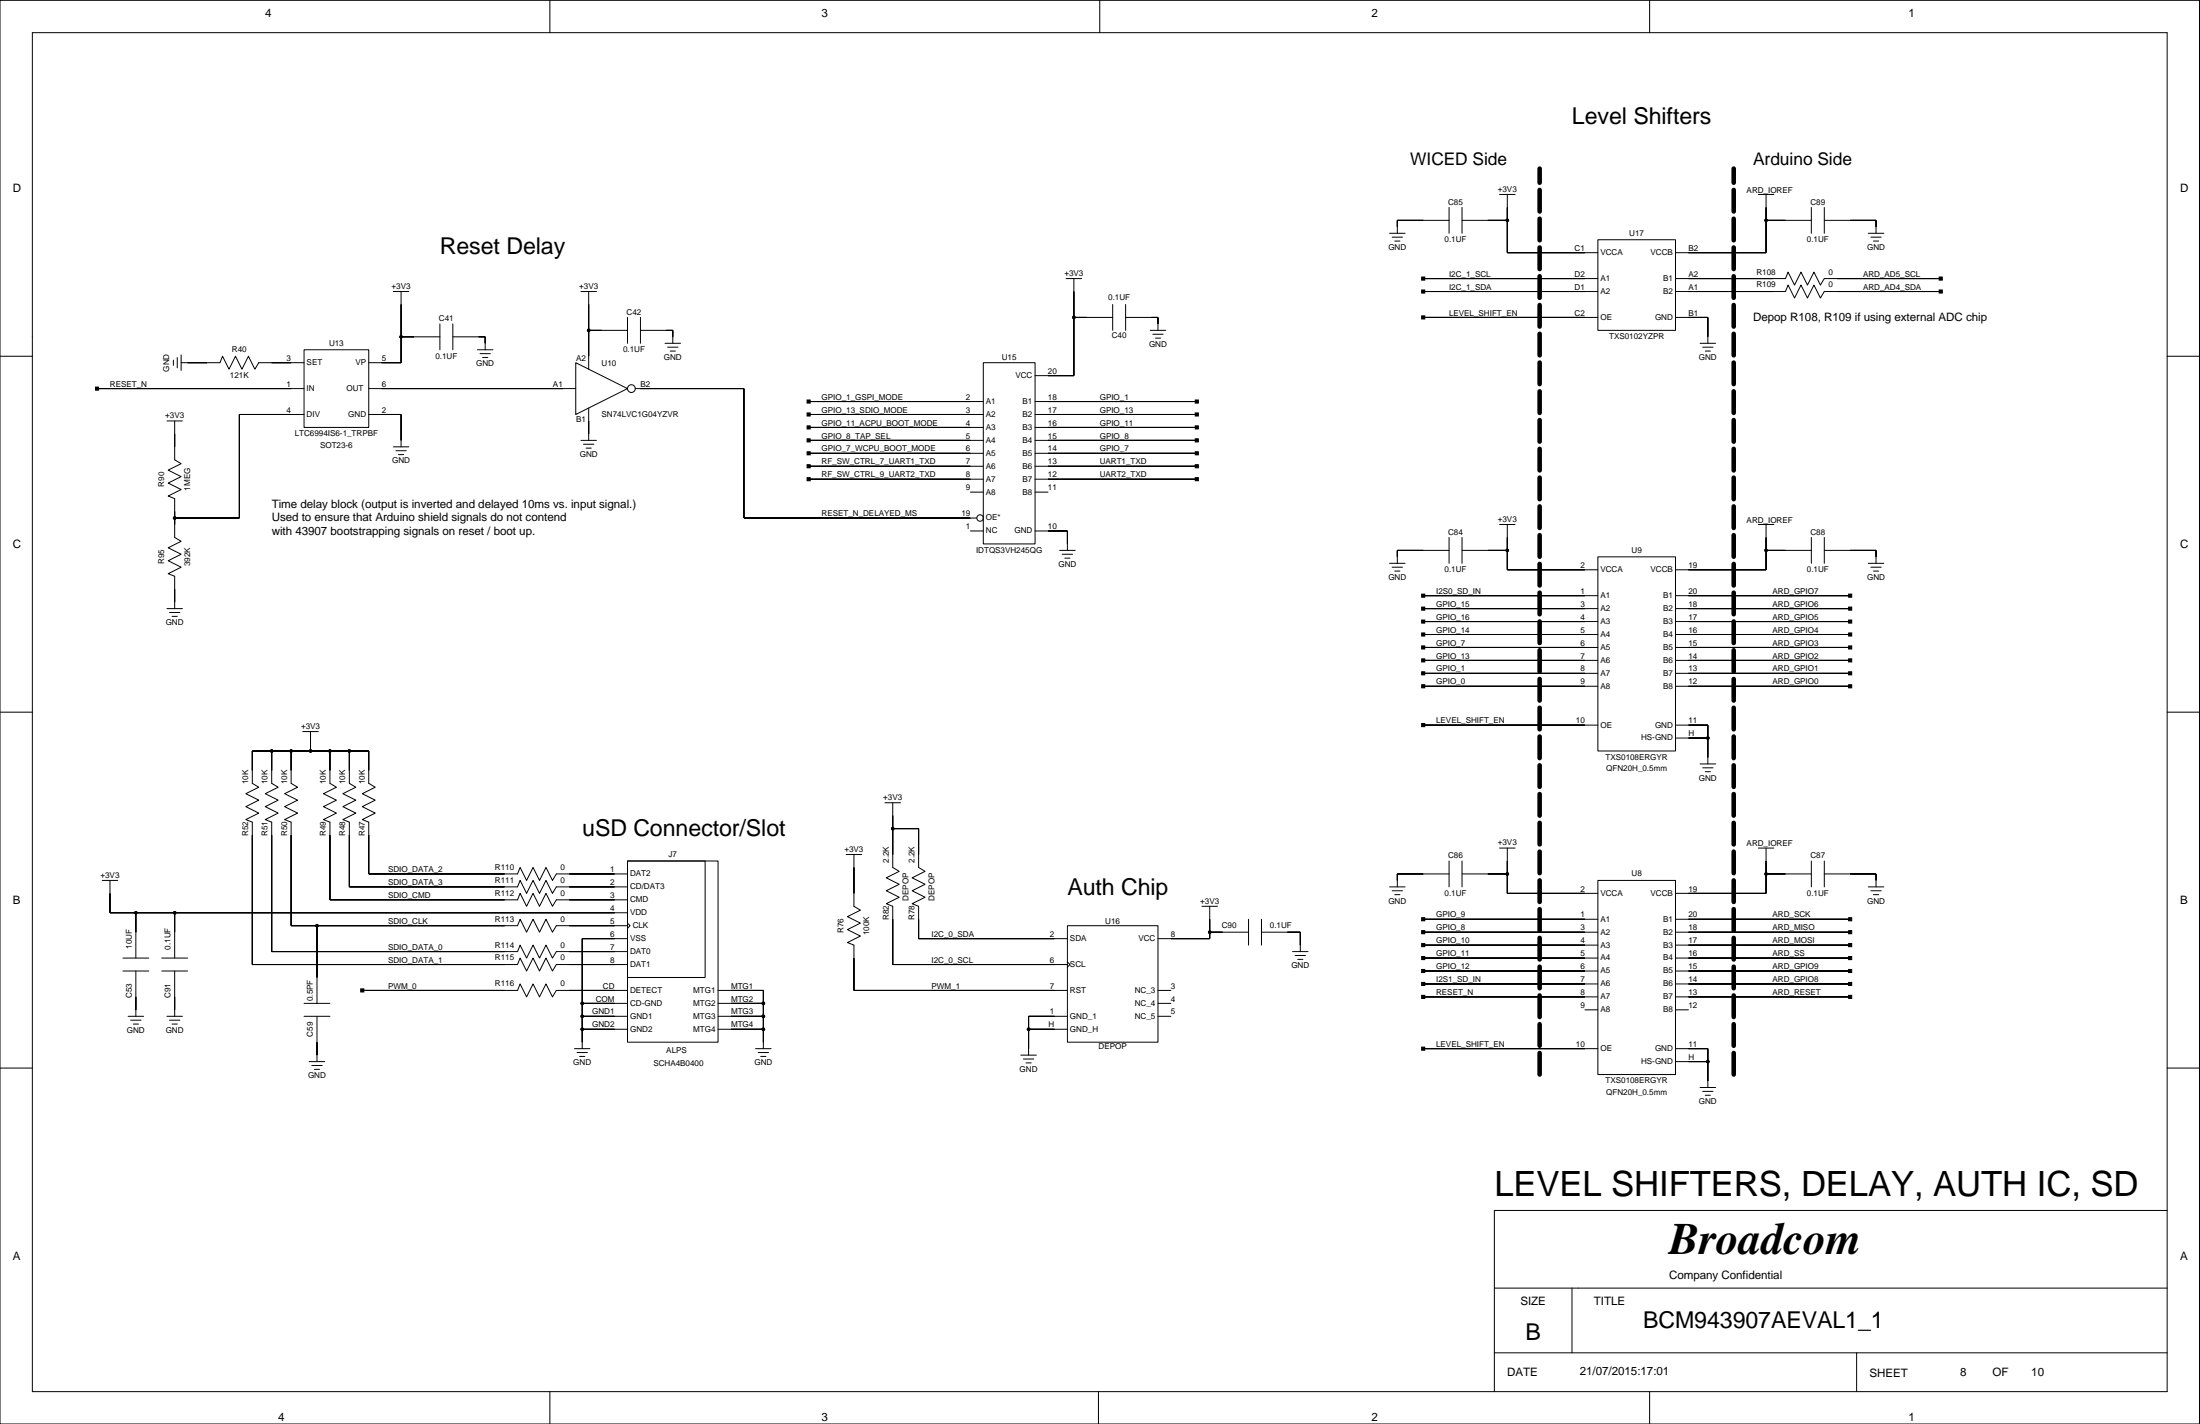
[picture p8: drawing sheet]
<svg xmlns="http://www.w3.org/2000/svg" width="432mm" height="279mm" viewBox="0 0 432 279" stroke-linecap="round" stroke-linejoin="round" font-family="sans-serif">
<g fill="none" stroke="#000" stroke-width=".2">
<path d="M0 .1h431.7v279.3h-431.7zM6.3 6.4h419.1v266.7h-419.1zM107.9 .1v6.3M215.9 .1v6.3M323.8 .1v6.3M294.3 38.2h3.1M295.8 38.2v11.4h17.8M345.1 38.2h3.1M346.6 38.2v11.4h-17.7M77.2 57.2h3M78.7 57.2v14h-6.3M114 57.2h3.1"/>
<path d="M115.5 57.2v15.2M209.2 54.7h3.1M210.8 54.7v19h-7.6M218.4 59.7v5.1M220.9 59.7v5.1M272.7 45.8h3.1M273.2 46.5h2.1M273.7 47.3h1.1M279.3 54.7h34.3M279.3 57.2h34.3M284.4 40.7v5.1M284.4 43.2h-10.1v2.6"/>
<path d="M287 40.7v5.1M287 43.2h8.8M313.6 47h15.3v17.8h-15.3zM328.9 54.7h21.5l.5-1.3 1.3 2.5 1.3-2.5 1.3 2.5 1.2-2.5 1.3 2.5 .8-1.2h22.8M328.9 57.2h21.5l.5-1.3 1.3 2.6 1.3-2.6 1.3 2.6 1.2-2.6 1.3 2.6 .8-1.3h22.8M346.6 43.2h8.9M355.5 40.7v5.1M358.1 43.2h10.1v2.6M358.1 40.7v5.1M366.7 45.8h3M367.2 46.5h2M367.7 47.3h1"/>
<path d="M0 69.9h6.3M19 76.2h40.7M34 70.7v1M34.8 70.2v2M35.6 71.2h7.6l.5-1.3 1.2 2.5 1.3-2.5 1.3 2.5 1.3-2.5 1.2 2.5 .8-1.2h8.9M35.6 69.6v3.1M59.7 68.6h12.7v15.3h-12.7zM72.4 76.2h40.6M78.7 66.1h7.6M86.3 63.5v5.1M88.9 66.1h6.3v2.5M88.9 63.5v5.1"/>
<path d="M93.7 68.6h3.1M94.2 69.4h2M94.7 70.2h1M113 71.2l10.2 5-10.2 5.1zM115.5 64.8h7.7M123.2 62.3v5.1M124.7 76.2h21.3v25.4h45.7M125.7 64.8h6.4v2.6M125.7 62.3v5.1M130.5 67.4h3.1M131 68.1h2.1M131.5 68.9h1.1"/>
<path d="M158.7 78.8h34.3M193 71.2h10.2v35.5h-10.2zM203.2 78.8h31.7M210.8 62.3h7.6M220.9 62.3h6.4v2.5M225.8 64.8h3M226.3 65.6h2M226.8 66.3h1M279.3 62.3h34.3M328.9 62.3h6.3v5.1M333.7 67.4h3M334.2 68.1h2"/>
<path d="M334.7 68.9h1M425.4 69.9h6.3M32.8 82.6h3M34.3 82.6v7.6l1.3 .8-2.6 1.2 2.6 1.3-2.6 1.3 2.6 1.3-2.6 1.2 1.3 .5v7.6l1.3 .8-2.6 1.3 2.6 1.3-2.6 1.2 2.6 1.3-2.6 1.3 1.3 .5v6.3M59.7 81.3h-12.7v20.3h-12.7M72.4 81.3h6.3v6.4M77.2 87.7h3M77.7 88.4h2M78.2 89.2h1M114 86.4h3.1M114.5 87.2h2.1M115 87.9h1.1"/>
<path d="M115.5 80.1v6.3M158.7 81.3h34.3M158.7 86.4h34.3M158.7 88.9h34.3M158.7 83.9h34.3M158.7 91.5h34.3M158.7 94h34.3M190.5 96.6h2.5M203.2 81.3h31.7M203.2 86.4h31.7M203.2 88.9h31.7M203.2 83.9h31.7"/>
<path d="M203.2 91.5h31.7M203.2 94h31.7M203.2 96.6h2.5M32.8 119.4h3M190.5 104.2h2.5M203.2 104.2h6.3v3.8M208 108h3M208.5 108.8h2M209 109.5h1M272.7 110.5h3.1M273.2 111.3h2.1M273.7 112.1h1.1"/>
<path d="M279.3 119.4h34.3M279.3 116.9h34.3M284.4 108h-10.1v2.5M284.4 105.4v5.1M287 108h8.8M287 105.4v5.1M294.3 102.9h3.1M295.8 102.9v8.9h17.8M313.6 109.3h15.3v38h-15.3zM328.9 119.4h34.2M328.9 116.9h34.2M345.1 102.9h3.1"/>
<path d="M346.6 108h8.9M346.6 102.9v8.9h-17.7M355.5 105.4v5.1M358.1 108h10.1v2.5M358.1 105.4v5.1M366.7 110.5h3M367.2 111.3h2M367.7 112.1h1M0 139.7h6.3M33.3 120.2h2M33.8 120.9h1M279.3 122h34.3"/>
<path d="M279.3 124.5h34.3M279.3 127h34.3M279.3 129.6h34.3M279.3 132.1h34.3M279.3 134.7h34.3M328.9 122h34.2M328.9 124.5h34.2M328.9 127h34.2M328.9 129.6h34.2M328.9 132.1h34.2M328.9 134.7h34.2M425.4 139.7h6.3"/>
<path d="M53.3 147.3v6.4l1.3 .8-2.5 1.2 2.5 1.3-2.5 1.3 2.5 1.2-2.5 1.3 1.2 .5v25.4h48.3l.5-1.3 1.3 2.6 1.2-2.6 1.3 2.6 1.3-2.6 1.2 2.6 .8-1.3h14M57.1 147.3v6.4l1.3 .8-2.5 1.2 2.5 1.3-2.5 1.3 2.5 1.2-2.5 1.3 1.2 .5v20.3h44.5l.5-1.2 1.3 2.5 1.2-2.5 1.3 2.5 1.3-2.5 1.2 2.5 .8-1.3h14M59.4 143.5h3.1M60.9 143.5v3.8M64.8 147.3v6.4l1.2 .8-2.5 1.2 2.5 1.3-2.5 1.3 2.5 1.2-2.5 1.3 1.3 .5v15.3h36.8l.5-1.3 1.3 2.5 1.2-2.5 1.3 2.5 1.3-2.5 1.2 2.5 .8-1.2h14M68.6 147.3v6.4l1.2 .8-2.5 1.2 2.5 1.3-2.5 1.3 2.5 1.2-2.5 1.3 1.3 .5v12.7h33l.5-1.3 1.3 2.6 1.2-2.6 1.3 2.6 1.3-2.6 1.2 2.6 .8-1.3h14M173.7 157.5h3M175.2 157.5v12.7l1.3 .8-2.5 1.2 2.5 1.3-2.5 1.3 2.5 1.2-2.5 1.3 1.2 .5v11.5h34.3M279.3 142.3h34.3M328.9 142.3h6.3v7.6M328.9 144.8h6.3M333.7 149.9h3"/>
<path d="M334.2 150.7h2M334.7 151.4h1M20.1 172.7h3M21.6 172.7v6.4h101.6M26.7 179.1v8.9M34.3 179.1v8.9M123.2 168.9h17.7v35.6h-17.7zM123.2 168.9h15.2v22.9h-15.2zM123.2 171.5h-14l-.8 1.2-1.2-2.5-1.3 2.5-1.3-2.5-1.2 2.5-1.3-2.5-.5 1.3h-29.2v-10.2l-1.3-.5 2.5-1.3-2.5-1.2 2.5-1.3-2.5-1.3 2.5-1.2-1.2-.8v-6.4h-22.9v6.4l1.3 .8-2.6 1.2 2.6 1.3-2.6 1.3 2.6 1.2-2.6 1.3 1.3 .5v28h52.1l.5-1.3 1.3 2.5 1.2-2.5 1.3 2.5 1.3-2.5 1.2 2.5 .8-1.2h14M166.1 167.7h3M167.6 167.7v10.1l1.3 .8-2.6 1.3 2.6 1.2-2.6 1.3 2.6 1.3-2.6 1.2 1.3 .5v8.9h41.9M175.2 162.6h5.1v7.6l1.3 .8-2.6 1.2 2.6 1.3-2.6 1.3 2.6 1.2-2.6 1.3 1.3 .5v6.4h29.2"/>
<path d="M235.9 177.8h3.1M237.4 177.8v6.4h-10.1M272.7 174h3.1M273.2 174.8h2.1M273.7 175.5h1.1M284.4 171.5h-10.1v2.5M284.4 168.9v5.1M287 171.5h8.8M287 168.9v5.1M294.3 166.4h3.1M295.8 166.4v8.9h17.8M313.6 172.7h15.3v38.1h-15.3z"/>
<path d="M345.1 166.4h3.1M346.6 171.5h8.9M346.6 166.4v8.9h-17.7M355.5 168.9v5.1M358.1 171.5h10.1v2.5M358.1 168.9v5.1M366.7 174h3M367.2 174.8h2M367.7 175.5h1M24.1 190.5h5.1M24.1 188h5.1M25.1 199.4h3.1"/>
<path d="M26.7 190.5v8.9M31.7 190.5h5.1M31.7 188h5.1M32.8 199.4h3M34.3 190.5v8.9M59.7 196.9h5.1M59.7 199.4h5.1M62.2 181.6v15.3M62.2 199.4v8.9M71.1 194.3h30.5l.5-1.2 1.3 2.5 1.2-2.5 1.3 2.5 1.3-2.5 1.2 2.5 .8-1.3h14M114.3 196.9h8.9M114.3 199.4h8.9"/>
<path d="M123.2 181.1l.5 .5-.5 .5M123.2 184.2h-8.9v21.6M140.9 194.3h8.9v11.5M140.9 196.9h8.9M140.9 199.4h8.9M209.5 181.6h17.8v22.9h-17.8zM209.5 188.7l.5 .6-.5 .5M209.5 199.4h-7.6v7.6M227.3 194.3h2.5M227.3 196.9h2.5M227.3 199.4h2.5M237.4 182.9h7.7"/>
<path d="M245.1 180.4v5M247.6 182.9h7.6v3.8M247.6 180.4v5M253.7 186.7h3M254.2 187.5h2M254.7 188.2h1M279.3 182.9h34.3M279.3 190.5h34.3M279.3 188h34.3M279.3 180.4h34.3M279.3 185.4h34.3M279.3 193.1h34.3"/>
<path d="M279.3 195.6h34.3M311.1 198.1h2.5M328.9 182.9h34.2M328.9 190.5h34.2M328.9 188h34.2M328.9 180.4h34.2M328.9 185.4h34.2M328.9 193.1h34.2M328.9 195.6h34.2M328.9 198.1h2.5M0 209.6h6.3M25.6 200.2h2.1"/>
<path d="M26.2 200.9h1M33.3 200.2h2M33.8 200.9h1M60.7 208.3h3M61.2 209.1h2M61.7 209.8h1M112.8 205.8h3M113.3 206.5h2M113.8 207.3h1M114.3 201.9h8.9M140.9 201.9h8.9M148.3 205.8h3"/>
<path d="M148.8 206.5h2M149.3 207.3h1M200.4 207h3M200.9 207.8h2M201.4 208.6h1M201.9 201.9h7.6M279.3 205.8h34.3M328.9 205.8h6.3v7.6M328.9 208.3h6.3M333.7 213.4h3M334.2 214.1h2M334.7 214.9h1"/>
<path d="M425.4 209.6h6.3M425.4 237.5h-132.1v35.6M293.3 252.7h132.1M308.5 252.7v12.7M107.9 273.1v6.3M215.6 273.1v6.3M293.3 265.4h132.1M323.8 273.1v6.3M364.4 265.4v7.7"/>
<circle cx="295.8" cy="43.2" r=".25"/>
<circle cx="346.6" cy="43.2" r=".25"/>
<circle cx="78.7" cy="66.1" r=".25"/>
<circle cx="115.5" cy="64.8" r=".25"/>
<circle cx="123.9" cy="76.2" r=".76"/>
<circle cx="210.8" cy="62.3" r=".25"/>
<circle cx="34.3" cy="101.6" r=".25"/>
<circle cx="192.4" cy="101.6" r=".63"/>
<circle cx="295.8" cy="108" r=".25"/>
<circle cx="346.6" cy="108" r=".25"/>
<circle cx="53.3" cy="147.3" r=".25"/>
<circle cx="57.1" cy="147.3" r=".25"/>
<circle cx="60.9" cy="147.3" r=".25"/>
<circle cx="64.8" cy="147.3" r=".25"/>
<circle cx="68.6" cy="147.4" r=".25"/>
<circle cx="335.2" cy="144.8" r=".25"/>
<circle cx="26.7" cy="179.1" r=".25"/>
<circle cx="34.3" cy="179.1" r=".25"/>
<circle cx="175.2" cy="162.6" r=".25"/>
<circle cx="295.8" cy="171.5" r=".25"/>
<circle cx="346.6" cy="171.5" r=".25"/>
<circle cx="62.2" cy="181.6" r=".25"/>
<circle cx="114.3" cy="196.9" r=".25"/>
<circle cx="114.3" cy="199.4" r=".25"/>
<circle cx="149.8" cy="196.9" r=".25"/>
<circle cx="149.8" cy="199.4" r=".25"/>
<circle cx="237.4" cy="182.9" r=".25"/>
<circle cx="114.3" cy="201.9" r=".25"/>
<circle cx="149.8" cy="201.9" r=".25"/>
<circle cx="201.9" cy="201.9" r=".25"/>
<circle cx="335.2" cy="208.3" r=".25"/>
</g>
<g fill="#000" stroke="#000" stroke-width=".2">
<path d="M78.7 59.7v6.4z" fill-rule="evenodd"/>
<path d="M115.5 59.7v5.1z" fill-rule="evenodd"/>
<path d="M210.8 57.2v5.1z" fill-rule="evenodd"/>
<path d="M274.3 43.2v1.3z" fill-rule="evenodd"/>
<path d="M279 54.4h.6v.6h-.6z" fill-rule="evenodd"/>
<path d="M279 56.9h.6v.6h-.6z" fill-rule="evenodd"/>
<path d="M274.3 43.2h5z" fill-rule="evenodd"/>
<path d="M292 43.2h3.8z" fill-rule="evenodd"/>
<path d="M295.8 43.2v6.4z" fill-rule="evenodd"/>
<path d="M295.8 40.7v2.5z" fill-rule="evenodd"/>
<path d="M279.3 54.7h31.8z" fill-rule="evenodd"/>
<path d="M279.3 57.2h31.8z" fill-rule="evenodd"/>
<path d="M295.8 49.6h15.3z" fill-rule="evenodd"/>
<path d="M331.4 49.6h15.2z" fill-rule="evenodd"/>
<path d="M346.6 43.2v6.4z" fill-rule="evenodd"/>
<path d="M346.6 40.7v2.5z" fill-rule="evenodd"/>
<path d="M331.4 54.7h16.5z" fill-rule="evenodd"/>
<path d="M331.4 57.2h16.5z" fill-rule="evenodd"/>
<path d="M346.6 43.2h3.8z" fill-rule="evenodd"/>
<path d="M363.1 43.2h5.1z" fill-rule="evenodd"/>
<path d="M368.2 43.2v1.3z" fill-rule="evenodd"/>
<path d="M380.6 54.4h.6v.6h-.6z" fill-rule="evenodd"/>
<path d="M380.6 56.9h.6v.6h-.6z" fill-rule="evenodd"/>
<path d="M360.6 54.7h20.3z" fill-rule="evenodd"/>
<path d="M360.6 57.2h20.3z" fill-rule="evenodd"/>
<path d="M18.7 75.9h.6v.7h-.6z" fill-rule="evenodd"/>
<path d="M36.8 71.2h3.8z" fill-rule="evenodd"/>
<path d="M19 76.2h38.1z" fill-rule="evenodd"/>
<path d="M53.3 71.2h3.8z" fill-rule="evenodd"/>
<path d="M74.9 71.2h3.8z" fill-rule="evenodd"/>
<path d="M78.7 66.1v5.1z" fill-rule="evenodd"/>
<path d="M78.7 66.1h2.6z" fill-rule="evenodd"/>
<path d="M95.2 66.1v1.3z" fill-rule="evenodd"/>
<path d="M94 66.1h1.2z" fill-rule="evenodd"/>
<path d="M74.9 76.2h35.6z" fill-rule="evenodd"/>
<path d="M115.5 64.8v5.1z" fill-rule="evenodd"/>
<path d="M115.5 64.8h2.6z" fill-rule="evenodd"/>
<path d="M130.8 64.8h1.3z" fill-rule="evenodd"/>
<path d="M132.1 64.8v1.3z" fill-rule="evenodd"/>
<path d="M125.7 76.2h20.3z" fill-rule="evenodd"/>
<path d="M146 76.2v25.4z" fill-rule="evenodd"/>
<path d="M158.4 78.5h.6v.6h-.6z" fill-rule="evenodd"/>
<path d="M158.7 78.8h31.8z" fill-rule="evenodd"/>
<path d="M210.8 62.3v11.4z" fill-rule="evenodd"/>
<path d="M205.7 73.7h5.1z" fill-rule="evenodd"/>
<path d="M210.8 62.3h2.5z" fill-rule="evenodd"/>
<path d="M226 62.3h1.3z" fill-rule="evenodd"/>
<path d="M227.3 62.3v1.2z" fill-rule="evenodd"/>
<path d="M234.6 78.5h.6v.6h-.6z" fill-rule="evenodd"/>
<path d="M205.7 78.8h29.2z" fill-rule="evenodd"/>
<path d="M279 62h.6v.6h-.6z" fill-rule="evenodd"/>
<path d="M279.3 62.3h31.8z" fill-rule="evenodd"/>
<path d="M331.4 62.3h3.8z" fill-rule="evenodd"/>
<path d="M335.2 62.3v3.8z" fill-rule="evenodd"/>
<path d="M34.3 85.1v2.6z" fill-rule="evenodd"/>
<path d="M47 81.3v20.3z" fill-rule="evenodd"/>
<path d="M47 81.3h10.1z" fill-rule="evenodd"/>
<path d="M78.7 81.3v5.1z" fill-rule="evenodd"/>
<path d="M74.9 81.3h3.8z" fill-rule="evenodd"/>
<path d="M115.5 82.6v2.5z" fill-rule="evenodd"/>
<path d="M158.4 88.6h.6v.6h-.6z" fill-rule="evenodd"/>
<path d="M158.4 83.6h.6v.6h-.6z" fill-rule="evenodd"/>
<path d="M158.4 81h.6v.6h-.6z" fill-rule="evenodd"/>
<path d="M158.4 86.1h.6v.6h-.6z" fill-rule="evenodd"/>
<path d="M158.4 91.2h.6v.6h-.6z" fill-rule="evenodd"/>
<path d="M158.4 93.7h.6v.6h-.6z" fill-rule="evenodd"/>
<path d="M158.7 88.9h31.8z" fill-rule="evenodd"/>
<path d="M158.7 83.9h31.8z" fill-rule="evenodd"/>
<path d="M158.7 81.3h31.8z" fill-rule="evenodd"/>
<path d="M158.7 86.4h31.8z" fill-rule="evenodd"/>
<path d="M158.7 91.5h31.8z" fill-rule="evenodd"/>
<path d="M158.7 94h31.8z" fill-rule="evenodd"/>
<path d="M234.6 88.6h.6v.6h-.6z" fill-rule="evenodd"/>
<path d="M234.6 83.6h.6v.6h-.6z" fill-rule="evenodd"/>
<path d="M234.6 81h.6v.6h-.6z" fill-rule="evenodd"/>
<path d="M234.6 91.2h.6v.6h-.6z" fill-rule="evenodd"/>
<path d="M234.6 86.1h.6v.6h-.6z" fill-rule="evenodd"/>
<path d="M234.6 93.7h.6v.6h-.6z" fill-rule="evenodd"/>
<path d="M205.7 88.9h29.2z" fill-rule="evenodd"/>
<path d="M205.7 83.9h29.2z" fill-rule="evenodd"/>
<path d="M205.7 81.3h29.2z" fill-rule="evenodd"/>
<path d="M205.7 91.5h29.2z" fill-rule="evenodd"/>
<path d="M205.7 86.4h29.2z" fill-rule="evenodd"/>
<path d="M205.7 94h29.2z" fill-rule="evenodd"/>
<path d="M34.3 100.4v1.2z" fill-rule="evenodd"/>
<path d="M34.3 101.6v1.3z" fill-rule="evenodd"/>
<path d="M34.3 115.6v2.5z" fill-rule="evenodd"/>
<path d="M34.3 101.6h12.7z" fill-rule="evenodd"/>
<path d="M146 101.6h44.5z" fill-rule="evenodd"/>
<path d="M205.7 104.2h3.8z" fill-rule="evenodd"/>
<path d="M209.5 104.2v2.5z" fill-rule="evenodd"/>
<path d="M274.3 108v1.3z" fill-rule="evenodd"/>
<path d="M279 116.6h.6v.6h-.6z" fill-rule="evenodd"/>
<path d="M279 119.1h.6v.6h-.6z" fill-rule="evenodd"/>
<path d="M274.3 108h5z" fill-rule="evenodd"/>
<path d="M292 108h3.8z" fill-rule="evenodd"/>
<path d="M295.8 108v3.8z" fill-rule="evenodd"/>
<path d="M295.8 105.4v2.6z" fill-rule="evenodd"/>
<path d="M295.8 111.8h15.3z" fill-rule="evenodd"/>
<path d="M279.3 116.9h31.8z" fill-rule="evenodd"/>
<path d="M279.3 119.4h31.8z" fill-rule="evenodd"/>
<path d="M346.6 108v3.8z" fill-rule="evenodd"/>
<path d="M346.6 105.4v2.6z" fill-rule="evenodd"/>
<path d="M331.4 111.8h15.2z" fill-rule="evenodd"/>
<path d="M346.6 108h3.8z" fill-rule="evenodd"/>
<path d="M362.8 116.6h.6v.6h-.6z" fill-rule="evenodd"/>
<path d="M362.8 119.1h.6v.6h-.6z" fill-rule="evenodd"/>
<path d="M331.4 116.9h31.7z" fill-rule="evenodd"/>
<path d="M331.4 119.4h31.7z" fill-rule="evenodd"/>
<path d="M363.1 108h5.1z" fill-rule="evenodd"/>
<path d="M368.2 108v1.3z" fill-rule="evenodd"/>
<path d="M279 126.7h.6v.6h-.6z" fill-rule="evenodd"/>
<path d="M279 129.3h.6v.6h-.6z" fill-rule="evenodd"/>
<path d="M279 131.8h.6v.6h-.6z" fill-rule="evenodd"/>
<path d="M279 134.3h.6v.7h-.6z" fill-rule="evenodd"/>
<path d="M279 124.2h.6v.6h-.6z" fill-rule="evenodd"/>
<path d="M279 121.7h.6v.6h-.6z" fill-rule="evenodd"/>
<path d="M279.3 127h31.8z" fill-rule="evenodd"/>
<path d="M279.3 129.6h31.8z" fill-rule="evenodd"/>
<path d="M279.3 132.1h31.8z" fill-rule="evenodd"/>
<path d="M279.3 134.7h31.8z" fill-rule="evenodd"/>
<path d="M279.3 124.5h31.8z" fill-rule="evenodd"/>
<path d="M279.3 122h31.8z" fill-rule="evenodd"/>
<path d="M362.8 121.7h.6v.6h-.6z" fill-rule="evenodd"/>
<path d="M362.8 124.2h.6v.6h-.6z" fill-rule="evenodd"/>
<path d="M362.8 126.7h.6v.6h-.6z" fill-rule="evenodd"/>
<path d="M362.8 129.3h.6v.6h-.6z" fill-rule="evenodd"/>
<path d="M362.8 131.8h.6v.6h-.6z" fill-rule="evenodd"/>
<path d="M362.8 134.3h.6v.7h-.6z" fill-rule="evenodd"/>
<path d="M331.4 122h31.7z" fill-rule="evenodd"/>
<path d="M331.4 124.5h31.7z" fill-rule="evenodd"/>
<path d="M331.4 127h31.7z" fill-rule="evenodd"/>
<path d="M331.4 129.6h31.7z" fill-rule="evenodd"/>
<path d="M331.4 132.1h31.7z" fill-rule="evenodd"/>
<path d="M331.4 134.7h31.7z" fill-rule="evenodd"/>
<path d="M49.5 147.3v3.9z" fill-rule="evenodd"/>
<path d="M53.3 147.3v3.9z" fill-rule="evenodd"/>
<path d="M49.5 147.3h3.8z" fill-rule="evenodd"/>
<path d="M57.1 147.3v3.9z" fill-rule="evenodd"/>
<path d="M53.3 147.3h3.8z" fill-rule="evenodd"/>
<path d="M60.9 146.1v1.2z" fill-rule="evenodd"/>
<path d="M57.1 147.3h3.8z" fill-rule="evenodd"/>
<path d="M60.9 147.3h3.9z" fill-rule="evenodd"/>
<path d="M64.8 147.3v3.9z" fill-rule="evenodd"/>
<path d="M64.8 147.3h3.8z" fill-rule="evenodd"/>
<path d="M68.6 147.3v3.9z" fill-rule="evenodd"/>
<path d="M68.6 147.3h3.8z" fill-rule="evenodd"/>
<path d="M72.4 147.3v3.9z" fill-rule="evenodd"/>
<path d="M279 142h.6v.6h-.6z" fill-rule="evenodd"/>
<path d="M279.3 142.3h31.8z" fill-rule="evenodd"/>
<path d="M335.2 144.8v3.8z" fill-rule="evenodd"/>
<path d="M331.4 144.8h3.8z" fill-rule="evenodd"/>
<path d="M335.2 142.3v2.5z" fill-rule="evenodd"/>
<path d="M331.4 142.3h3.8z" fill-rule="evenodd"/>
<path d="M21.6 175.3v3.8z" fill-rule="evenodd"/>
<path d="M26.7 179.1v3.8z" fill-rule="evenodd"/>
<path d="M21.6 179.1h5.1z" fill-rule="evenodd"/>
<path d="M26.7 179.1h7.6z" fill-rule="evenodd"/>
<path d="M34.3 179.1v3.8z" fill-rule="evenodd"/>
<path d="M49.5 163.9v25.4z" fill-rule="evenodd"/>
<path d="M53.3 163.9v22.8z" fill-rule="evenodd"/>
<path d="M57.1 163.9v17.7z" fill-rule="evenodd"/>
<path d="M64.8 163.9v12.7z" fill-rule="evenodd"/>
<path d="M68.6 163.9v10.1z" fill-rule="evenodd"/>
<path d="M72.4 163.9v7.6z" fill-rule="evenodd"/>
<path d="M72.4 171.5h26.6z" fill-rule="evenodd"/>
<path d="M68.6 174h30.4z" fill-rule="evenodd"/>
<path d="M64.8 176.6h34.2z" fill-rule="evenodd"/>
<path d="M111.7 171.5h8.9z" fill-rule="evenodd"/>
<path d="M111.7 174h8.9z" fill-rule="evenodd"/>
<path d="M111.7 176.6h8.9z" fill-rule="evenodd"/>
<path d="M34.3 179.1h86.3z" fill-rule="evenodd"/>
<path d="M167.6 170.2v5.1z" fill-rule="evenodd"/>
<path d="M175.2 162.6v5.1z" fill-rule="evenodd"/>
<path d="M175.2 160v2.6z" fill-rule="evenodd"/>
<path d="M180.3 162.6v5.1z" fill-rule="evenodd"/>
<path d="M175.2 162.6h5.1z" fill-rule="evenodd"/>
<path d="M274.3 171.5v1.2z" fill-rule="evenodd"/>
<path d="M274.3 171.5h5z" fill-rule="evenodd"/>
<path d="M295.8 171.5v3.8z" fill-rule="evenodd"/>
<path d="M295.8 168.9v2.6z" fill-rule="evenodd"/>
<path d="M292 171.5h3.8z" fill-rule="evenodd"/>
<path d="M295.8 175.3h15.3z" fill-rule="evenodd"/>
<path d="M346.6 171.5v3.8z" fill-rule="evenodd"/>
<path d="M346.6 168.9v2.6z" fill-rule="evenodd"/>
<path d="M331.4 175.3h15.2z" fill-rule="evenodd"/>
<path d="M346.6 171.5h3.8z" fill-rule="evenodd"/>
<path d="M363.1 171.5h5.1z" fill-rule="evenodd"/>
<path d="M368.2 171.5v1.2z" fill-rule="evenodd"/>
<path d="M26.7 195.6v2.5z" fill-rule="evenodd"/>
<path d="M34.3 195.6v2.5z" fill-rule="evenodd"/>
<path d="M57.1 181.6h5.1z" fill-rule="evenodd"/>
<path d="M62.2 181.6v10.2z" fill-rule="evenodd"/>
<path d="M70.8 194h.6v.6h-.6z" fill-rule="evenodd"/>
<path d="M62.2 181.6h36.8z" fill-rule="evenodd"/>
<path d="M53.3 186.7h45.7z" fill-rule="evenodd"/>
<path d="M49.5 189.3h49.5z" fill-rule="evenodd"/>
<path d="M71.1 194.3h27.9z" fill-rule="evenodd"/>
<path d="M114.3 199.4v2.5z" fill-rule="evenodd"/>
<path d="M114.3 196.9v2.5z" fill-rule="evenodd"/>
<path d="M114.3 184.2v12.7z" fill-rule="evenodd"/>
<path d="M111.7 181.6h8.9z" fill-rule="evenodd"/>
<path d="M111.7 186.7h8.9z" fill-rule="evenodd"/>
<path d="M111.7 189.3h8.9z" fill-rule="evenodd"/>
<path d="M114.3 196.9h6.3z" fill-rule="evenodd"/>
<path d="M114.3 199.4h6.3z" fill-rule="evenodd"/>
<path d="M114.3 184.2h6.3z" fill-rule="evenodd"/>
<path d="M111.7 194.3h8.9z" fill-rule="evenodd"/>
<path d="M149.8 194.3v2.6z" fill-rule="evenodd"/>
<path d="M149.8 196.9v2.5z" fill-rule="evenodd"/>
<path d="M149.8 199.4v2.5z" fill-rule="evenodd"/>
<path d="M143.5 199.4h6.3z" fill-rule="evenodd"/>
<path d="M143.5 194.3h6.3z" fill-rule="evenodd"/>
<path d="M143.5 196.9h6.3z" fill-rule="evenodd"/>
<path d="M167.6 188v6.3z" fill-rule="evenodd"/>
<path d="M175.2 180.4v8.9z" fill-rule="evenodd"/>
<path d="M180.3 180.4v3.8z" fill-rule="evenodd"/>
<path d="M201.9 199.4v2.5z" fill-rule="evenodd"/>
<path d="M201.9 199.4h5.1z" fill-rule="evenodd"/>
<path d="M175.2 189.3h31.8z" fill-rule="evenodd"/>
<path d="M180.3 184.2h26.7z" fill-rule="evenodd"/>
<path d="M167.6 194.3h39.4z" fill-rule="evenodd"/>
<path d="M229.8 184.2h7.6z" fill-rule="evenodd"/>
<path d="M237.4 182.9v1.3z" fill-rule="evenodd"/>
<path d="M237.4 180.4v2.5z" fill-rule="evenodd"/>
<path d="M237.4 182.9h2.6z" fill-rule="evenodd"/>
<path d="M252.7 182.9h2.5z" fill-rule="evenodd"/>
<path d="M255.2 182.9v2.5z" fill-rule="evenodd"/>
<path d="M279 192.8h.6v.6h-.6z" fill-rule="evenodd"/>
<path d="M279 182.6h.6v.6h-.6z" fill-rule="evenodd"/>
<path d="M279 187.7h.6v.6h-.6z" fill-rule="evenodd"/>
<path d="M279 195.3h.6v.6h-.6z" fill-rule="evenodd"/>
<path d="M279 180.1h.6v.6h-.6z" fill-rule="evenodd"/>
<path d="M279 185.1h.6v.6h-.6z" fill-rule="evenodd"/>
<path d="M279 190.2h.6v.6h-.6z" fill-rule="evenodd"/>
<path d="M279.3 193.1h31.8z" fill-rule="evenodd"/>
<path d="M279.3 182.9h31.8z" fill-rule="evenodd"/>
<path d="M279.3 188h31.8z" fill-rule="evenodd"/>
<path d="M279.3 195.6h31.8z" fill-rule="evenodd"/>
<path d="M279.3 180.4h31.8z" fill-rule="evenodd"/>
<path d="M279.3 185.4h31.8z" fill-rule="evenodd"/>
<path d="M279.3 190.5h31.8z" fill-rule="evenodd"/>
<path d="M362.8 180.1h.6v.6h-.6z" fill-rule="evenodd"/>
<path d="M362.8 182.6h.6v.6h-.6z" fill-rule="evenodd"/>
<path d="M362.8 185.1h.6v.6h-.6z" fill-rule="evenodd"/>
<path d="M362.8 187.7h.6v.6h-.6z" fill-rule="evenodd"/>
<path d="M362.8 190.2h.6v.6h-.6z" fill-rule="evenodd"/>
<path d="M362.8 192.8h.6v.6h-.6z" fill-rule="evenodd"/>
<path d="M362.8 195.3h.6v.6h-.6z" fill-rule="evenodd"/>
<path d="M331.4 180.4h31.7z" fill-rule="evenodd"/>
<path d="M331.4 182.9h31.7z" fill-rule="evenodd"/>
<path d="M331.4 185.4h31.7z" fill-rule="evenodd"/>
<path d="M331.4 188h31.7z" fill-rule="evenodd"/>
<path d="M331.4 190.5h31.7z" fill-rule="evenodd"/>
<path d="M331.4 193.1h31.7z" fill-rule="evenodd"/>
<path d="M331.4 195.6h31.7z" fill-rule="evenodd"/>
<path d="M62.2 204.5v2.5z" fill-rule="evenodd"/>
<path d="M114.3 201.9v2.6z" fill-rule="evenodd"/>
<path d="M114.3 201.9h6.3z" fill-rule="evenodd"/>
<path d="M149.8 201.9v2.6z" fill-rule="evenodd"/>
<path d="M143.5 201.9h6.3z" fill-rule="evenodd"/>
<path d="M201.9 201.9v3.9z" fill-rule="evenodd"/>
<path d="M201.9 201.9h5.1z" fill-rule="evenodd"/>
<path d="M279 205.5h.6v.6h-.6z" fill-rule="evenodd"/>
<path d="M279.3 205.8h31.8z" fill-rule="evenodd"/>
<path d="M335.2 208.3v3.8z" fill-rule="evenodd"/>
<path d="M331.4 208.3h3.8z" fill-rule="evenodd"/>
<path d="M331.4 205.8h3.8z" fill-rule="evenodd"/>
<path d="M335.2 205.8v2.5z" fill-rule="evenodd"/>
<circle cx="295.8" cy="43.2" r=".25"/>
<circle cx="346.6" cy="43.2" r=".25"/>
<circle cx="78.7" cy="66.1" r=".25"/>
<circle cx="115.5" cy="64.8" r=".25"/>
<circle cx="210.8" cy="62.3" r=".25"/>
<circle cx="34.3" cy="101.6" r=".25"/>
<circle cx="295.8" cy="108" r=".25"/>
<circle cx="346.6" cy="108" r=".25"/>
<circle cx="53.3" cy="147.3" r=".25"/>
<circle cx="57.1" cy="147.3" r=".25"/>
<circle cx="60.9" cy="147.3" r=".25"/>
<circle cx="64.8" cy="147.3" r=".25"/>
<circle cx="68.6" cy="147.4" r=".25"/>
<circle cx="335.2" cy="144.8" r=".25"/>
<circle cx="26.7" cy="179.1" r=".25"/>
<circle cx="34.3" cy="179.1" r=".25"/>
<circle cx="175.2" cy="162.6" r=".25"/>
<circle cx="295.8" cy="171.5" r=".25"/>
<circle cx="346.6" cy="171.5" r=".25"/>
<circle cx="62.2" cy="181.6" r=".25"/>
<circle cx="114.3" cy="196.9" r=".25"/>
<circle cx="114.3" cy="199.4" r=".25"/>
<circle cx="149.8" cy="196.9" r=".25"/>
<circle cx="149.8" cy="199.4" r=".25"/>
<circle cx="237.4" cy="182.9" r=".25"/>
<circle cx="114.3" cy="201.9" r=".25"/>
<circle cx="149.8" cy="201.9" r=".25"/>
<circle cx="201.9" cy="201.9" r=".25"/>
<circle cx="335.2" cy="208.3" r=".25"/>
</g>
<path d="M302.2 210.8v-177.7M340.3 210.8v-177.7" fill="none" stroke="#000" stroke-width=".9" stroke-dasharray="4.2 1.4"/>
<text font-size="8.8" x="327.6" y="246.1">Broadcom</text>
<text font-size="6.8" x="293.3" y="234.7">LEVEL SHIFTERS, DELAY, AUTH IC, SD</text>
<g font-size="4.6">
<text x="308.5" y="24.4">Level Shifters</text>
<text x="86.3" y="49.8">Reset Delay</text>
<text x="114.3" y="164.1">uSD Connector/Slot</text>
<text x="209.5" y="175.5">Auth Chip</text>
<text x="299.4" y="263">B</text>
<text x="322.5" y="260.6">BCM943907AEVAL1_1</text>
</g>
<g font-size="3.4">
<text x="276.8" y="32.3">WICED Side</text>
<text x="344.1" y="32.3">Arduino Side</text>
</g>
<g font-size="2.3">
<text x="52.1" y="3.4">4</text>
<text x="161.3" y="3.4">3</text>
<text x="269.2" y="3.4">2</text>
<text x="374.6" y="3.4">1</text>
<text x="2.5" y="37.6">D</text>
<text x="427.9" y="37.6">D</text>
<text x="344.1" y="63">Depop R108, R109 if using external ADC chip</text>
<text x="53.3" y="99.6">Time delay block (output is inverted and delayed 10ms vs. input signal.)</text>
<text x="2.5" y="107.5">C</text>
<text x="53.3" y="102.3">Used to ensure that Arduino shield signals do not contend</text>
<text x="53.3" y="104.9">with 43907 bootstrapping signals on reset / boot up.</text>
<text x="427.9" y="107.5">C</text>
<text x="2.5" y="177.3">B</text>
<text x="427.9" y="177.3">B</text>
<text x="2.5" y="247.1">A</text>
<text x="327.6" y="250.9">Company Confidential</text>
<text x="427.9" y="247.1">A</text>
<text x="298.4" y="256">SIZE</text>
<text x="312.8" y="256">TITLE</text>
<text x="310.1" y="269.7">21/07/2015:17:01</text>
<text x="384.7" y="270">8</text>
<text x="398.7" y="270">10</text>
<text x="295.8" y="270">DATE</text>
<text x="366.9" y="270.2">SHEET</text>
<text x="391.1" y="270">OF</text>
<text x="54.6" y="278.9">4</text>
<text x="161.3" y="278.9">3</text>
<text x="269.2" y="278.9">2</text>
<text x="374.6" y="278.9">1</text>
</g>
<g font-size="1.6">
<text x="284.2" y="40.2">C85</text>
<text x="294" y="37.6">+3V3</text>
<text x="342.8" y="37.8">ARD_IOREF</text>
<text x="355.3" y="40.2">C89</text>
<text x="283.5" y="47.5">0.1UF</text>
<text x="319.8" y="46.2">U17</text>
<text x="354.6" y="47.5">0.1UF</text>
<text x="272.5" y="49">GND</text>
<text x="309.1" y="49.2">C1</text>
<text x="314.1" y="50.1">VCCA</text>
<text x="324" y="50.1">VCCB</text>
<text x="331.4" y="49.2">B2</text>
<text x="344.7" y="53.9">R108</text>
<text x="358.9" y="53.9">0</text>
<text x="366.5" y="49">GND</text>
<text x="76.9" y="56.7">+3V3</text>
<text x="113.7" y="56.7">+3V3</text>
<text x="208.9" y="54.1">+3V3</text>
<text x="217.5" y="58.9">0.1UF</text>
<text x="284.4" y="54.3">I2C_1_SCL</text>
<text x="284.4" y="56.8">I2C_1_SDA</text>
<text x="309.1" y="56.8">D1</text>
<text x="309.1" y="54.3">D2</text>
<text x="314.1" y="55.1">A1</text>
<text x="314.1" y="57.7">A2</text>
<text x="326.4" y="55.1">B1</text>
<text x="326.4" y="57.7">B2</text>
<text x="331.4" y="56.8">A1</text>
<text x="331.4" y="54.3">A2</text>
<text x="344.7" y="56.4">R109</text>
<text x="358.9" y="56.4">0</text>
<text x="365.7" y="54.3">ARD_AD5_SCL</text>
<text x="365.7" y="56.8">ARD_AD4_SDA</text>
<text x="86.2" y="63">C41</text>
<text x="123" y="61.7">C42</text>
<text x="284.4" y="61.9">LEVEL_SHIFT_EN</text>
<text x="309.1" y="61.9">C2</text>
<text x="314.1" y="62.8">OE</text>
<text x="324.8" y="62.8">GND</text>
<text x="331.4" y="61.9">B1</text>
<text x="45.5" y="69.1">R40</text>
<text x="56.3" y="70.8">3</text>
<text x="60.2" y="71.6">SET</text>
<text x="64.6" y="67.8">U13</text>
<text x="69.8" y="71.6">VP</text>
<text x="74.9" y="70.8">5</text>
<text x="85.5" y="70.4">0.1UF</text>
<text x="93.5" y="71.9">GND</text>
<text x="113.1" y="70.8">A2</text>
<text x="118.1" y="71.9">U10</text>
<text x="122.3" y="69.1">0.1UF</text>
<text x="130.3" y="70.6">GND</text>
<text x="196.6" y="70.6">U15</text>
<text x="218.2" y="66.3">C40</text>
<text x="225.5" y="68.1">GND</text>
<text x="315.8" y="66.6">TXS0102YZPR</text>
<text x="333.4" y="70.6">GND</text>
<text x="21.6" y="75.9">RESET_N</text>
<text x="33.2" y="72.9" transform="rotate(-90 33.2 72.9)">GND</text>
<text x="45.1" y="74.2">121K</text>
<text x="56.3" y="75.9">1</text>
<text x="60.2" y="76.7">IN</text>
<text x="68" y="76.7">OUT</text>
<text x="74.9" y="75.9">6</text>
<text x="108.5" y="75.9">A1</text>
<text x="125.7" y="75.9">B2</text>
<text x="199.3" y="74.2">VCC</text>
<text x="205.7" y="73.3">20</text>
<text x="32.4" y="82.1">+3V3</text>
<text x="56.3" y="81">4</text>
<text x="60.2" y="81.8">DIV</text>
<text x="68.4" y="81.8">GND</text>
<text x="74.9" y="81">2</text>
<text x="113.1" y="82.7">B1</text>
<text x="118.1" y="81.8">SN74LVC1G04YZVR</text>
<text x="161.3" y="78.4">GPIO_1_GSPI_MODE</text>
<text x="161.3" y="83.5">GPIO_11_ACPU_BOOT_MODE</text>
<text x="161.3" y="81">GPIO_13_SDIO_MODE</text>
<text x="189.6" y="83.5">4</text>
<text x="189.6" y="81">3</text>
<text x="189.6" y="78.4">2</text>
<text x="193.5" y="79.3">A1</text>
<text x="193.5" y="81.8">A2</text>
<text x="200.7" y="79.3">B1</text>
<text x="200.7" y="81.8">B2</text>
<text x="205.7" y="83.5">16</text>
<text x="205.7" y="81">17</text>
<text x="205.7" y="78.4">18</text>
<text x="215.9" y="78.4">GPIO_1</text>
<text x="215.9" y="83.5">GPIO_11</text>
<text x="215.9" y="81">GPIO_13</text>
<text x="57.9" y="85.6">LTC6994IS6-1_TRPBF</text>
<text x="62.8" y="87.8">SOT23-6</text>
<text x="113.8" y="89.7">GND</text>
<text x="161.3" y="88.6">GPIO_7_WCPU_BOOT_MODE</text>
<text x="161.3" y="86">GPIO_8_TAP_SEL</text>
<text x="189.6" y="88.6">6</text>
<text x="189.6" y="86">5</text>
<text x="193.5" y="84.3">A3</text>
<text x="193.5" y="86.9">A4</text>
<text x="193.5" y="89.4">A5</text>
<text x="200.7" y="84.3">B3</text>
<text x="200.7" y="86.9">B4</text>
<text x="200.7" y="89.4">B5</text>
<text x="205.7" y="88.6">14</text>
<text x="205.7" y="86">15</text>
<text x="215.9" y="88.6">GPIO_7</text>
<text x="215.9" y="86">GPIO_8</text>
<text x="32.2" y="95.5" transform="rotate(-90 32.2 95.5)">R90</text>
<text x="77" y="90.9">GND</text>
<text x="161.3" y="91.1">RF_SW_CTRL_7_UART1_TXD</text>
<text x="161.3" y="93.7">RF_SW_CTRL_9_UART2_TXD</text>
<text x="189.6" y="93.7">8</text>
<text x="189.6" y="91.1">7</text>
<text x="193.5" y="92">A6</text>
<text x="193.5" y="94.5">A7</text>
<text x="200.7" y="92">B6</text>
<text x="200.7" y="94.5">B7</text>
<text x="205.7" y="93.7">12</text>
<text x="205.7" y="91.1">13</text>
<text x="215.9" y="91.1">UART1_TXD</text>
<text x="215.9" y="93.7">UART2_TXD</text>
<text x="37.3" y="96.3" transform="rotate(-90 37.3 96.3)">1MEG</text>
<text x="161.3" y="101.3">RESET_N_DELAYED_MS</text>
<text x="188.7" y="101.3">19</text>
<text x="189.6" y="96.2">9</text>
<text x="193.5" y="97">A8</text>
<text x="200.7" y="97">B8</text>
<text x="205.7" y="96.2">11</text>
<text x="189.6" y="103.8">1</text>
<text x="193.5" y="102.1">OE*</text>
<text x="193.5" y="104.7">NC</text>
<text x="199.1" y="104.7">GND</text>
<text x="205.7" y="103.8">10</text>
<text x="284.2" y="104.9">C84</text>
<text x="294" y="102.4">+3V3</text>
<text x="342.8" y="102.5">ARD_IOREF</text>
<text x="355.3" y="104.9">C88</text>
<text x="32.2" y="110.7" transform="rotate(-90 32.2 110.7)">R95</text>
<text x="37.3" y="111.1" transform="rotate(-90 37.3 111.1)">392K</text>
<text x="191.6" y="108.5">IDTQS3VH245QG</text>
<text x="207.7" y="111.3">GND</text>
<text x="272.5" y="113.8">GND</text>
<text x="283.5" y="112.3">0.1UF</text>
<text x="310.2" y="111.4">2</text>
<text x="314.1" y="112.3">VCCA</text>
<text x="320.2" y="108.5">U9</text>
<text x="324" y="112.3">VCCB</text>
<text x="331.4" y="111.4">19</text>
<text x="354.6" y="112.3">0.1UF</text>
<text x="366.5" y="113.8">GND</text>
<text x="281.9" y="116.5">I2S0_SD_IN</text>
<text x="281.9" y="119.1">GPIO_15</text>
<text x="310.2" y="116.5">1</text>
<text x="310.2" y="119.1">3</text>
<text x="314.1" y="119.9">A2</text>
<text x="314.1" y="117.4">A1</text>
<text x="326.4" y="117.4">B1</text>
<text x="326.4" y="119.9">B2</text>
<text x="331.4" y="119.1">18</text>
<text x="331.4" y="116.5">20</text>
<text x="347.9" y="116.5">ARD_GPIO7</text>
<text x="347.9" y="119.1">ARD_GPIO6</text>
<text x="32.5" y="122.7">GND</text>
<text x="281.9" y="124.1">GPIO_14</text>
<text x="281.9" y="121.6">GPIO_16</text>
<text x="310.2" y="121.6">4</text>
<text x="310.2" y="124.1">5</text>
<text x="314.1" y="125">A4</text>
<text x="314.1" y="122.4">A3</text>
<text x="326.4" y="122.4">B3</text>
<text x="326.4" y="125">B4</text>
<text x="331.4" y="124.1">16</text>
<text x="331.4" y="121.6">17</text>
<text x="347.9" y="121.6">ARD_GPIO5</text>
<text x="347.9" y="124.1">ARD_GPIO4</text>
<text x="281.9" y="126.7">GPIO_7</text>
<text x="281.9" y="129.2">GPIO_13</text>
<text x="281.9" y="131.8">GPIO_1</text>
<text x="310.2" y="131.8">8</text>
<text x="310.2" y="126.7">6</text>
<text x="310.2" y="129.2">7</text>
<text x="314.1" y="130">A6</text>
<text x="314.1" y="127.5">A5</text>
<text x="326.4" y="130">B6</text>
<text x="326.4" y="127.5">B5</text>
<text x="331.4" y="126.7">15</text>
<text x="331.4" y="129.2">14</text>
<text x="331.4" y="131.8">13</text>
<text x="347.9" y="126.7">ARD_GPIO3</text>
<text x="347.9" y="129.2">ARD_GPIO2</text>
<text x="347.9" y="131.8">ARD_GPIO1</text>
<text x="281.9" y="134.3">GPIO_0</text>
<text x="310.2" y="134.3">9</text>
<text x="314.1" y="135.1">A8</text>
<text x="314.1" y="132.6">A7</text>
<text x="326.4" y="132.6">B7</text>
<text x="326.4" y="135.1">B8</text>
<text x="331.4" y="134.3">12</text>
<text x="347.9" y="134.3">ARD_GPIO0</text>
<text x="59.1" y="143">+3V3</text>
<text x="281.9" y="141.9">LEVEL_SHIFT_EN</text>
<text x="309.3" y="141.9">10</text>
<text x="314.1" y="142.7">OE</text>
<text x="324.8" y="142.7">GND</text>
<text x="331.4" y="141.9">11</text>
<text x="315.1" y="149.1">TXS0108ERGYR</text>
<text x="322.1" y="145.3">HS-GND</text>
<text x="331.4" y="144.4">H</text>
<text x="48.7" y="153.8" transform="rotate(-90 48.7 153.8)">10K</text>
<text x="52.5" y="153.8" transform="rotate(-90 52.5 153.8)">10K</text>
<text x="56.3" y="153.8" transform="rotate(-90 56.3 153.8)">10K</text>
<text x="64" y="153.8" transform="rotate(-90 64 153.8)">10K</text>
<text x="67.8" y="153.8" transform="rotate(-90 67.8 153.8)">10K</text>
<text x="71.6" y="153.8" transform="rotate(-90 71.6 153.8)">10K</text>
<text x="315.3" y="151.3">QFN20H_0.5mm</text>
<text x="333.4" y="153.2">GND</text>
<text x="173.4" y="157">+3V3</text>
<text x="48.7" y="164" transform="rotate(-90 48.7 164)">R52</text>
<text x="52.5" y="164" transform="rotate(-90 52.5 164)">R51</text>
<text x="56.3" y="164" transform="rotate(-90 56.3 164)">R50</text>
<text x="64" y="164" transform="rotate(-90 64 164)">R49</text>
<text x="67.8" y="164" transform="rotate(-90 67.8 164)">R48</text>
<text x="71.6" y="164" transform="rotate(-90 71.6 164)">R47</text>
<text x="165.7" y="167.1">+3V3</text>
<text x="294" y="165.9">+3V3</text>
<text x="342.8" y="166">ARD_IOREF</text>
<text x="19.7" y="172.2">+3V3</text>
<text x="76.2" y="171.1">SDIO_DATA_2</text>
<text x="76.2" y="173.7">SDIO_DATA_3</text>
<text x="97.1" y="170.7">R110</text>
<text x="97.1" y="173.2">R111</text>
<text x="110" y="170.7">0</text>
<text x="110" y="173.2">0</text>
<text x="119.7" y="171.1">1</text>
<text x="119.7" y="173.7">2</text>
<text x="123.7" y="171.9">DAT2</text>
<text x="131.2" y="168.1">J7</text>
<text x="174.4" y="169.3" transform="rotate(-90 174.4 169.3)">2.2K</text>
<text x="179.5" y="169.3" transform="rotate(-90 179.5 169.3)">2.2K</text>
<text x="284.2" y="168.4">C86</text>
<text x="320.2" y="171.9">U8</text>
<text x="355.3" y="168.4">C87</text>
<text x="76.2" y="176.2">SDIO_CMD</text>
<text x="97.1" y="175.8">R112</text>
<text x="110" y="175.8">0</text>
<text x="119.7" y="176.2">3</text>
<text x="119.7" y="178.7">4</text>
<text x="123.7" y="174.5">CD/DAT3</text>
<text x="123.7" y="177">CMD</text>
<text x="123.7" y="179.6">VDD</text>
<text x="178.3" y="176.8" transform="rotate(-90 178.3 176.8)">DEPOP</text>
<text x="183.4" y="176.8" transform="rotate(-90 183.4 176.8)">DEPOP</text>
<text x="235.6" y="177.3">+3V3</text>
<text x="272.5" y="177.3">GND</text>
<text x="283.5" y="175.8">0.1UF</text>
<text x="310.2" y="174.9">2</text>
<text x="314.1" y="175.8">VCCA</text>
<text x="324" y="175.8">VCCB</text>
<text x="331.4" y="174.9">19</text>
<text x="354.6" y="175.8">0.1UF</text>
<text x="366.5" y="177.3">GND</text>
<text x="76.2" y="181.3">SDIO_CLK</text>
<text x="97.1" y="180.8">R113</text>
<text x="97.1" y="185.9">R114</text>
<text x="110" y="180.8">0</text>
<text x="110" y="185.9">0</text>
<text x="119.7" y="181.3">5</text>
<text x="119.7" y="183.8">6</text>
<text x="123.7" y="184.6">VSS</text>
<text x="124.2" y="182.1">CLK</text>
<text x="165.5" y="183.1" transform="rotate(-90 165.5 183.1)">R76</text>
<text x="170.6" y="183.5" transform="rotate(-90 170.6 183.5)">100K</text>
<text x="174.4" y="180.5" transform="rotate(-90 174.4 180.5)">R82</text>
<text x="179.5" y="180.5" transform="rotate(-90 179.5 180.5)">R78</text>
<text x="182.8" y="183.8">I2C_0_SDA</text>
<text x="206.1" y="183.8">2</text>
<text x="210" y="184.6">SDA</text>
<text x="216.9" y="181.3">U16</text>
<text x="223.4" y="184.6">VCC</text>
<text x="229.8" y="183.8">8</text>
<text x="239.8" y="182.1">C90</text>
<text x="249.3" y="182.1">0.1UF</text>
<text x="281.9" y="182.5">GPIO_8</text>
<text x="281.9" y="180">GPIO_9</text>
<text x="281.9" y="185.1">GPIO_10</text>
<text x="310.2" y="180">1</text>
<text x="310.2" y="182.5">3</text>
<text x="310.2" y="185.1">4</text>
<text x="314.1" y="185.9">A3</text>
<text x="314.1" y="183.4">A2</text>
<text x="314.1" y="180.8">A1</text>
<text x="326.4" y="185.9">B3</text>
<text x="326.4" y="180.8">B1</text>
<text x="326.4" y="183.4">B2</text>
<text x="331.4" y="182.5">18</text>
<text x="331.4" y="180">20</text>
<text x="331.4" y="185.1">17</text>
<text x="347.9" y="180">ARD_SCK</text>
<text x="347.9" y="182.5">ARD_MISO</text>
<text x="347.9" y="185.1">ARD_MOSI</text>
<text x="25.9" y="186.1" transform="rotate(-90 25.9 186.1)">10UF</text>
<text x="33.5" y="186.3" transform="rotate(-90 33.5 186.3)">0.1UF</text>
<text x="76.2" y="186.3">SDIO_DATA_0</text>
<text x="76.2" y="188.9">SDIO_DATA_1</text>
<text x="97.1" y="188.5">R115</text>
<text x="110" y="188.5">0</text>
<text x="119.7" y="186.3">7</text>
<text x="119.7" y="188.9">8</text>
<text x="123.7" y="187.2">DAT0</text>
<text x="123.7" y="189.7">DAT1</text>
<text x="182.8" y="188.9">I2C_0_SCL</text>
<text x="206.1" y="188.9">6</text>
<text x="210" y="189.7">SCL</text>
<text x="253.5" y="190">GND</text>
<text x="281.9" y="187.6">GPIO_11</text>
<text x="281.9" y="190.2">GPIO_12</text>
<text x="310.2" y="187.6">5</text>
<text x="310.2" y="190.2">6</text>
<text x="314.1" y="191">A5</text>
<text x="314.1" y="188.5">A4</text>
<text x="326.4" y="191">B5</text>
<text x="326.4" y="188.5">B4</text>
<text x="331.4" y="187.6">16</text>
<text x="331.4" y="190.2">15</text>
<text x="347.9" y="187.6">ARD_SS</text>
<text x="347.9" y="190.2">ARD_GPIO9</text>
<text x="25.9" y="195.8" transform="rotate(-90 25.9 195.8)">C53</text>
<text x="33.5" y="195.8" transform="rotate(-90 33.5 195.8)">C91</text>
<text x="61.4" y="196.4" transform="rotate(-90 61.4 196.4)">0.5PF</text>
<text x="76.2" y="194">PWM_0</text>
<text x="97.1" y="193.5">R116</text>
<text x="110" y="193.5">0</text>
<text x="116.9" y="196.5">COM</text>
<text x="118.3" y="194">CD</text>
<text x="123.7" y="197.3">CD-GND</text>
<text x="123.7" y="194.8">DETECT</text>
<text x="136" y="194.8">MTG1</text>
<text x="136" y="197.3">MTG2</text>
<text x="143.5" y="194">MTG1</text>
<text x="143.5" y="196.5">MTG2</text>
<text x="182.8" y="194">PWM_1</text>
<text x="206.1" y="194">7</text>
<text x="210" y="194.8">RST</text>
<text x="222.7" y="194.8">NC_3</text>
<text x="222.7" y="197.3">NC_4</text>
<text x="229.8" y="194">3</text>
<text x="229.8" y="196.5">4</text>
<text x="281.9" y="192.7">I2S1_SD_IN</text>
<text x="281.9" y="195.2">RESET_N</text>
<text x="310.2" y="195.2">8</text>
<text x="310.2" y="197.8">9</text>
<text x="310.2" y="192.7">7</text>
<text x="314.1" y="193.5">A6</text>
<text x="314.1" y="196.1">A7</text>
<text x="326.4" y="196.1">B7</text>
<text x="326.4" y="193.5">B6</text>
<text x="331.4" y="197.8">12</text>
<text x="331.4" y="192.7">14</text>
<text x="331.4" y="195.2">13</text>
<text x="347.9" y="192.7">ARD_GPIO8</text>
<text x="347.9" y="195.2">ARD_RESET</text>
<text x="24.9" y="202.7">GND</text>
<text x="32.5" y="202.7">GND</text>
<text x="61.4" y="203.4" transform="rotate(-90 61.4 203.4)">C59</text>
<text x="116.2" y="199">GND1</text>
<text x="116.2" y="201.6">GND2</text>
<text x="123.7" y="199.9">GND1</text>
<text x="123.7" y="202.4">GND2</text>
<text x="136" y="199.9">MTG3</text>
<text x="136" y="202.4">MTG4</text>
<text x="143.5" y="199">MTG3</text>
<text x="143.5" y="201.6">MTG4</text>
<text x="205.8" y="201.6">H</text>
<text x="206.1" y="199">1</text>
<text x="210" y="199.9">GND_1</text>
<text x="210" y="202.4">GND_H</text>
<text x="222.7" y="199.9">NC_5</text>
<text x="229.8" y="199">5</text>
<text x="314.1" y="198.6">A8</text>
<text x="326.4" y="198.6">B8</text>
<text x="112.5" y="209">GND</text>
<text x="128.2" y="209.2">SCHA4B0400</text>
<text x="130.8" y="206.7">ALPS</text>
<text x="148.1" y="209">GND</text>
<text x="215.6" y="205.9">DEPOP</text>
<text x="281.9" y="205.4">LEVEL_SHIFT_EN</text>
<text x="309.3" y="205.4">10</text>
<text x="314.1" y="206.2">OE</text>
<text x="322.1" y="208.8">HS-GND</text>
<text x="324.8" y="206.2">GND</text>
<text x="331.4" y="207.9">H</text>
<text x="331.4" y="205.4">11</text>
<text x="60.5" y="211.6">GND</text>
<text x="200.1" y="210.3">GND</text>
<text x="315.1" y="212.6">TXS0108ERGYR</text>
<text x="315.3" y="214.8">QFN20H_0.5mm</text>
<text x="333.4" y="216.6">GND</text>
</g>
</svg>
